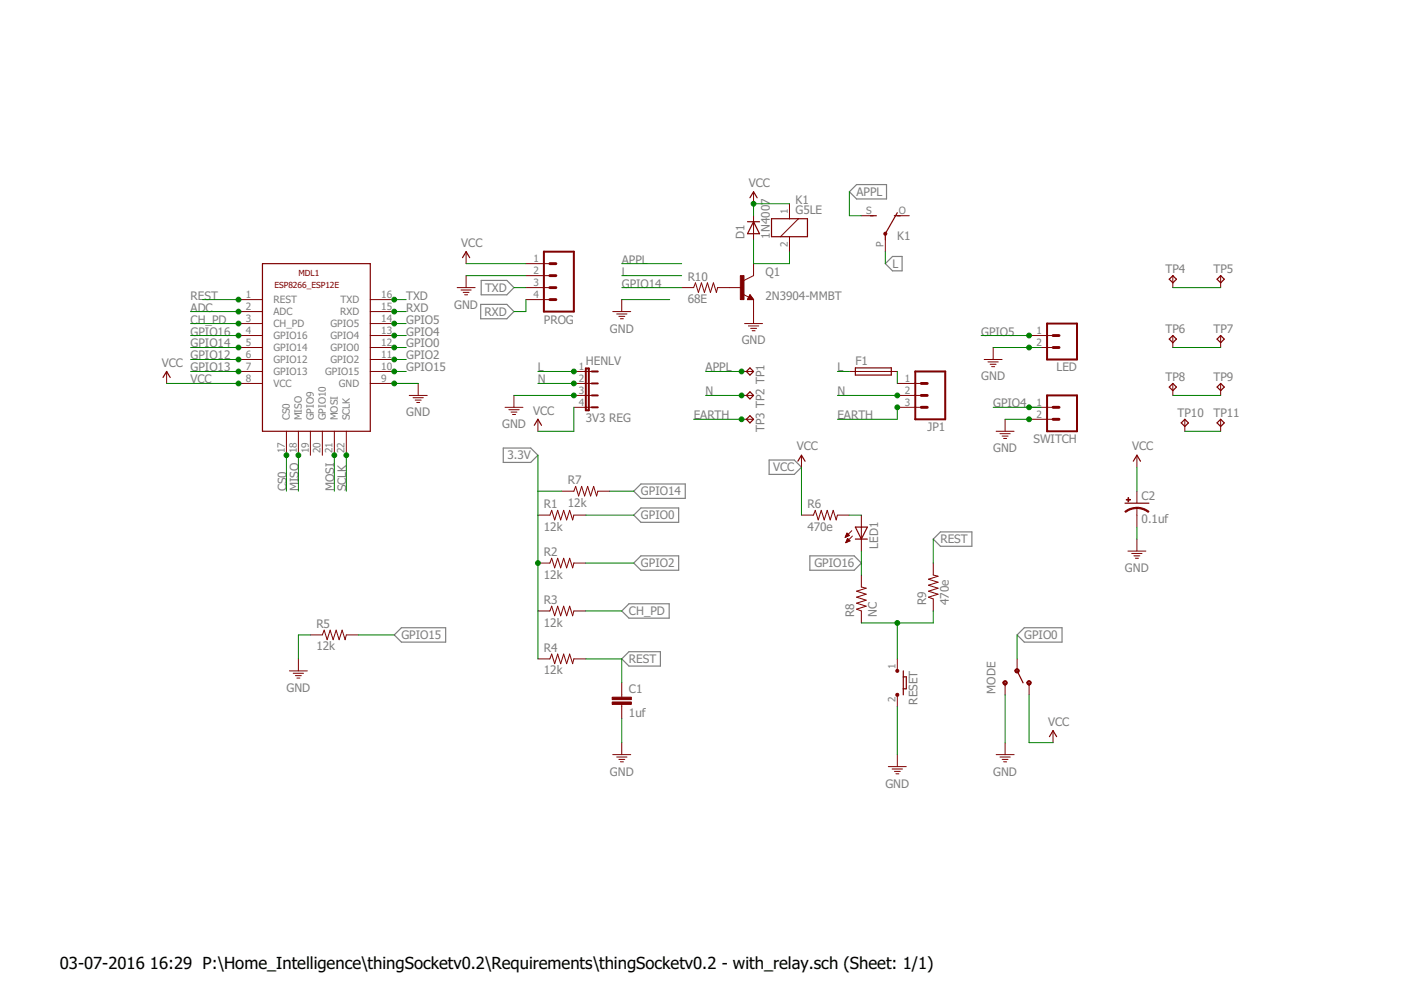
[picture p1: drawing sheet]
<svg xmlns="http://www.w3.org/2000/svg" width="297mm" height="210mm" viewBox="0 0 297 210" stroke-linecap="round" stroke-linejoin="round" font-family="sans-serif">
<g fill="none" stroke="#808080" stroke-width=".25">
<path d="M102 59.5h5.5l1.5 1.5-1.5 1.5h-5.5zM180.1 40.7l1.5-1.6h6.4v3.1h-6.4zM187.7 55.9l1.5-1.5h2.1v3h-2.1zM101.9 64.5h5.6l1.5 1.6-1.5 1.5h-5.6zM106.7 95h5.8l1.5 1.5-1.5 1.5h-5.8zM163.1 97.5h5.3l1.5 1.6-1.5 1.5h-5.3zM134.4 109.2l1.5-1.5h8v3h-8zM134.4 119.4l1.5-1.5h8v3h-8zM134.4 104.1l1.5-1.5h9.4v3.1h-9.4zM171.7 117.9h9.4l1.5 1.5-1.5 1.5h-9.4zM197.9 114.3l1.5-1.5h6.7v3h-6.7zM85.1 133.1h9.4v3h-9.4l-1.5-1.5z"/>
<path d="M131.8 139.7l1.5-1.5h6.7v3h-6.7zM131.8 129.5l1.5-1.5h8.6v3.1h-8.6zM215.6 134.6l1.6-1.5h8v3h-8z"/>
</g>
<g fill="none" stroke="#800000" stroke-width=".21">
<path d="M98.8 53.4v2.5M98.8 58.4v2.6M111.5 55.9h5.1M111.5 58.4h5.1M159.8 55.9v2.5l-2.1 1.1M159.8 40.7v2.5M159.8 45.7v5.1M167.4 43.2v3.2M167.4 50.2v3.2M169.3 46.4l-3.8 3.8M182.6 45.7h2.6M187.7 50.8v2.6"/>
<path d="M190.2 45.7h2.6M248.7 58.4v2.6M258.8 58.4v2.6M35.3 78.8v2.5M50.6 78.8h5M50.6 76.2h5M50.6 73.7h5M50.6 71.1h5M50.6 68.6h5M50.6 66.1h5M50.6 63.5h5M78.5 78.8h5.1"/>
<path d="M78.5 76.2h5.1M78.5 73.7h5.1M78.5 71.1h5.1M78.5 68.6h5.1M78.5 66.1h5.1M78.5 63.5h5.1M96.9 61h3.8M97.7 61.5h2.2M98.2 62h1.2M98.5 62.5h.6M111.5 63.5h5.1M111.5 61h5.1"/>
<path d="M121.7 78.8h3.8M129.9 66.1h3.8M130.7 66.6h2.2M131.2 67.1h1.3M131.5 67.6h.7M131.8 63.5v2.6M144.5 61h2.6l.3-1 .7 2 .6-2 .7 2 .6-2 .6 2 .7-2 .6 2 .2-1h5.1M157.2 78.8h2.6M157.5 62.4l1.3 .6M157.9 68.6h3.8M158.7 69.1h2.2M159.2 69.6h1.2"/>
<path d="M159.5 70.1h.6M159.8 63.5v5.1M180.1 78.8h10.1M208.7 76.2h3.8M209.5 76.7h2.1M209.9 77.2h1.3M210.2 77.7h.7M210.6 73.7v2.5M218.2 73.7h5.1M218.2 71.1h5.1M248.7 71.1v2.6M258.8 71.1v2.6"/>
<path d="M50.6 81.3h5M60.7 91.4v5.1M63.3 91.4v5.1M65.8 91.4v5.1M68.3 91.4v5.1M70.9 91.4v5.1M73.4 91.4v5.1M78.5 81.3h5.1M86.8 83.8h3.8M87.6 84.3h2.1M88 84.8h1.3M88.3 85.3h.7"/>
<path d="M88.7 81.3v2.5M107.1 86.4h3.8M107.9 86.9h2.2M108.4 87.4h1.2M108.7 87.9h.6M109 83.8v2.6M114 88.9v2.5M121.7 81.3h3.8M121.7 83.8h3.8M121.7 86.4h3.8M157.2 83.8h2.6M157.2 88.9h2.6"/>
<path d="M169.9 96.5v2.6M190.2 81.3h5.1M190.2 83.8h5.1M190.2 86.4h5.1M211.2 91.4h3.8M212 91.9h2.2M212.5 92.5h1.2M212.8 93h.6M213.1 88.9v2.5M218.2 86.4h5.1M218.2 88.9h5.1M241 96.5v2.6"/>
<path d="M248.7 81.3v2.5M251.2 88.9v2.5M258.8 81.3v2.5M258.8 88.9v2.5M114 109.2h2.6l.4-1 .6 2 .6-2 .7 2 .6-2 .6 2 .7-2 .6 2 .3-1h2.5M114 119.4h2.6l.4-1 .6 2 .6-2 .7 2 .6-2 .6 2 .7-2 .6 2 .3-1h2.5M119.1 104.1h2.6l.3-1 .7 2.1 .6-2.1 .7 2.1 .6-2.1 .6 2.1 .7-2.1 .6 2.1 .2-1.1h2.6M169.9 109.2h2.6l.3-1 .7 2 .6-2 .7 2 .6-2 .6 2 .7-2 .6 2 .2-1h2.6M179.2 113.8h.2M179.3 113.7h.4M179.3 113.6h.7M179.3 115h.1"/>
<path d="M179.4 113.5h.6M179.4 114.9h.3M179.5 113.3h.4M179.5 114.8h.5M179.5 113.2h.3M179.5 114.7h.7M179.5 114.6h.6M179.6 113.1h.1M179.6 113l.5 .5-.9 .4zM179.6 114.4h.4M179.6 114.3h.2M179.7 114.2l-.4 .9"/>
<path d="M179.7 114.2l.5 .5-.9 .4M179.7 114.2h.1M180.6 112.5l-1.4 1.4M180.7 113.7l-1.4 1.4M182.6 109.2v7.6M197.9 119.4v2.5l1 .3-2.1 .6 2.1 .6-2.1 .7 2.1 .6-2.1 .6 2.1 .7-2.1 .6 1.1 .4v2.5M239.1 116.8h3.9M239.9 117.3h2.2M240.4 117.9h1.3M240.7 118.4h.7M241 104.1v2.6M241 107.7v4.1"/>
<path d="M241 114.3v2.5M63.3 139.7v2.5M65.8 134.6h2.5l.4-1 .7 2 .6-2 .6 2 .7-2 .6 2 .6-2 .7 2 .2-1h2.6M114 129.5h2.6l.4-1 .6 2.1 .6-2.1 .7 2.1 .6-2.1 .6 2.1 .7-2.1 .6 2.1 .3-1.1h2.5M114 139.7h2.6l.4-1 .6 2 .6-2 .7 2 .6-2 .6 2 .7-2 .6 2 .3-1h2.5M182.6 121.9v2.6l1 .2-2 .6 2 .7-2 .6 2 .7-2 .6 2 .6-2 .7 1 .3v2.6M190.2 139.7v2.5M215.6 139.7v2.5M61.4 142.2h3.8M62.2 142.7h2.1M62.6 143.3h1.3M62.9 143.8h.7"/>
<path d="M129.9 160h3.8M131.8 144.8v3M131.8 149.4v3M131.8 157.5v2.5M190.2 147.3v2.5M190.2 160v2.5M211.2 160h3.8M213.1 144.8v2.5M213.1 157.5v2.5M218.2 144.8v2.5M223.3 154.9v2.6M130.7 160.5h2.2"/>
<path d="M131.2 161h1.3M131.5 161.5h.7M188.3 162.5h3.9M189.1 163h2.2M189.6 163.6h1.3M189.9 164.1h.7M212 160.5h2.2M212.5 161h1.2M212.8 161.5h.6"/>
</g>
<g fill="none" stroke="#800000" stroke-width=".25">
<path d="M55.6 55.9h22.9v35.5h-22.9zM98.1 54.6l.7-1.2 .8 1.2M158.5 47h2.5M159 41.9l.8-1.2 .7 1.2M159.8 47l1.2 2.6h-2.5zM163.6 46.4h7.6v3.8h-7.6zM184.5 45.7h1.3M189.6 45.7h1.3M190.2 45.1l-2.5 4.5v1.2M247.9 59.2l.8-.8 .7 .8-.7 .8zM258 59.2l.8-.8 .8 .8-.8 .8zM158.6 63.3h1"/>
<path d="M158.7 63.1h.7M158.8 62.8h.5M158.9 62.6h.2M159 78l.8 .8-.8 .7-.8-.7zM159 62.5l.8 1h-1.3zM181.4 78h7.6v1.5h-7.6zM247.9 71.9l.8-.8 .7 .8-.7 .8zM258.8 71.1l.8 .8-.8 .8-.8-.8zM34.6 80l.7-1.2 .8 1.2M113.3 90.2l.7-1.3 .8 1.3M159 83.1l.8 .7-.8 .8-.8-.8zM159 88.1l.8 .8-.8 .8-.8-.8z"/>
<path d="M169.2 97.8l.7-1.3 .8 1.3M240.3 97.8l.7-1.3 .8 1.3M247.9 82.1l.8-.8 .7 .8-.7 .7zM250.4 89.7l.8-.8 .8 .8-.8 .7zM258 89.7l.8-.8 .8 .8-.8 .7zM258.8 81.3l.8 .8-.8 .7-.8-.7zM181.4 111.8h2.5l-1.3 2.5zM181.4 114.3h2.5M238.5 106.7h5.1M191.5 143.5h.7v2.5h-.7M191.5 142.2v5.1M215.6 142.2l1.3 2.6"/>
<path d="M222.5 156.2l.8-1.3 .7 1.3"/>
</g>
<path d="M115.3 53.4h6.4v12.7h-6.4zM124.2 78.1h.6v8.9h-.6zM125.5 78.8h1.2M194.1 78.8h6.3v10.1h-6.3zM222 68.6h6.3v7.6h-6.3zM125.5 83.8h1.2M125.5 81.3h1.2M125.5 86.4h1.2M222 83.8h6.3v7.6h-6.3z" fill="none" stroke="#800000" stroke-width=".42"/>
<g fill="#800000" stroke="#800000" stroke-width=".21">
<path d="M129.8 148.8h4.1v.6h-4.1z"/>
<path d="M129.8 147.8h4.1v.5h-4.1z"/>
<path d="M238.8 105.9h.9v.1h-.9z"/>
<path d="M239.2 105.5h.1v.9h-.1z"/>
<path d="M157 58.4h.7v5.1h-.7z"/>
</g>
<g fill="#800000" stroke="#800000" stroke-width=".21">
<path d="M241 107.5l1.4 .3 1.2 .6-.2 .2-1.3-.7-1.1-.1z" fill-rule="evenodd"/>
<path d="M238.5 108.4l1.2-.6 1.3-.2v.2l-1 .1-1.3 .7z" fill-rule="evenodd"/>
<path d="M217.9 144.4a.46 .46 0 0 1 .7 .2 .46 .46 0 0 1-.3 .6 .46 .46 0 0 1-.6-.4h.2a.26 .26 0 0 1 .4-.3 .26 .26 0 0 1 .1 .5 .26 .26 0 0 1-.4-.1l-.3-.1z" fill-rule="evenodd"/>
<path d="M212.8 144.4a.46 .46 0 0 1 .7 .2 .46 .46 0 0 1-.3 .6 .46 .46 0 0 1-.6-.4h.3a.26 .26 0 0 1 .3-.3 .26 .26 0 0 1 .1 .5 .26 .26 0 0 1-.4-.1l-.3-.1z" fill-rule="evenodd"/>
<path d="M215.3 141.9a.46 .46 0 0 1 .7 .1 .46 .46 0 0 1-.3 .7 .46 .46 0 0 1-.5-.5h.2a.26 .26 0 0 1 .4-.2 .26 .26 0 0 1 0 .4 .26 .26 0 0 1-.4-.1l-.2-.1z" fill-rule="evenodd"/>
<circle cx="190.2" cy="142.2" r=".33"/>
<circle cx="190.2" cy="147.3" r=".33"/>
<circle cx="187.7" cy="49.5" r=".33"/>
</g>
<path d="M116.6 58.4h1.3M116.6 55.9h1.3M116.6 61h1.3M116.6 63.5h1.3M223.3 73.7h1.2M223.3 71.1h1.2M195.3 86.4h1.3M195.3 83.8h1.3M195.3 81.3h1.3M223.3 86.4h1.2M223.3 88.9h1.2" fill="none" stroke="#800000" stroke-width=".61"/>
<g fill="none" stroke="#008000" stroke-width=".21">
<path d="M98.8 58.4h12.7M98.8 55.9h12.7M131.8 58.4h12.7M131.8 55.9h12.7M159.8 50.8v5.1h7.6v-2.5M167.4 43.2h-7.6v2.5M180.1 40.7v5h2.5M187.7 53.4v2.5M40.4 73.7h10.2M40.4 76.2h10.2M40.4 78.8h10.2M40.4 66.1h10.2"/>
<path d="M40.4 71.1h10.2M40.4 68.6h10.2M42.9 63.5h7.7M83.6 73.7h2.5M83.6 76.2h2.5M83.6 78.8h2.5M83.6 63.5h2.5M83.6 66.1h2.5M83.6 71.1h2.5M83.6 68.6h2.5M109 61h2.5M111.5 63.5v2.6h-2.5"/>
<path d="M114 78.8h7.7M131.8 63.5h10.2M131.8 61h12.7M149.6 78.8h7.6M177.5 78.8h2.6M190.2 78.8v2.5M208 71.1h10.2M210.6 73.7h10.1M248.7 73.7h10.1M248.7 61h10.1M35.3 81.3h15.3M60.7 96.5v7.6"/>
<path d="M63.3 96.5v7.6M70.9 96.5v7.6M73.4 96.5v7.6M83.6 81.3h5.1M109 83.8h12.7M114 81.3h7.7M114 96.5v43.2M121.7 86.4v5h-7.7M147.1 88.9h10.1M149.6 83.8h7.6M169.9 99.1v10.1M177.5 83.8h12.7"/>
<path d="M190.2 86.4v2.5h-12.7M210.6 86.4h10.1M213.1 88.9h5.1M241 99.1v5M248.7 83.8h10.1M251.2 91.4h7.6M114 104.1h5.1M124.2 109.2h10.2M124.2 119.4h10.2M129.3 104.1h5.1M180.1 109.2h2.5M182.6 116.8v5.1"/>
<path d="M197.9 114.3v5.1M241 111.8v2.5M65.8 134.6h-2.5v5.1M76 134.6h7.6M124.2 139.7h7.6v5.1M124.2 129.5h7.6M190.2 132.1v7.6M197.9 129.5v2.6h-15.3M215.6 134.6v5.1M131.8 152.4v5.1M190.2 149.8v10.2M213.1 147.3v10.2"/>
<path d="M218.2 147.3v10.2h5.1"/>
</g>
<g fill="#008000" stroke="#008000" stroke-width=".21">
<circle cx="121.7" cy="81.3" r=".51"/>
<circle cx="190.2" cy="83.8" r=".51"/>
<circle cx="157.2" cy="83.8" r=".51"/>
<circle cx="114" cy="119.4" r=".51"/>
<circle cx="83.6" cy="73.7" r=".51"/>
<circle cx="83.6" cy="76.2" r=".51"/>
<circle cx="83.6" cy="78.8" r=".51"/>
<circle cx="83.6" cy="81.3" r=".51"/>
<circle cx="121.7" cy="83.8" r=".51"/>
<circle cx="218.2" cy="73.7" r=".51"/>
<circle cx="218.2" cy="88.9" r=".51"/>
<circle cx="50.6" cy="63.5" r=".51"/>
<circle cx="50.6" cy="66.1" r=".51"/>
<circle cx="50.6" cy="71.1" r=".51"/>
<circle cx="50.6" cy="73.7" r=".51"/>
<circle cx="50.6" cy="78.8" r=".51"/>
<circle cx="50.6" cy="76.2" r=".51"/>
<circle cx="60.7" cy="96.5" r=".51"/>
<circle cx="63.3" cy="96.5" r=".51"/>
<circle cx="70.9" cy="96.5" r=".51"/>
<circle cx="73.4" cy="96.5" r=".51"/>
<circle cx="83.6" cy="68.6" r=".51"/>
<circle cx="218.2" cy="71.1" r=".51"/>
<circle cx="83.6" cy="71.1" r=".51"/>
<circle cx="218.2" cy="86.4" r=".51"/>
<circle cx="50.6" cy="68.6" r=".51"/>
<circle cx="83.6" cy="63.5" r=".51"/>
<circle cx="83.6" cy="66.1" r=".51"/>
<circle cx="190.2" cy="132.1" r=".51"/>
<circle cx="121.7" cy="78.8" r=".51"/>
<circle cx="157.2" cy="78.8" r=".51"/>
<circle cx="157.2" cy="88.9" r=".51"/>
<circle cx="190.2" cy="86.4" r=".51"/>
<circle cx="50.6" cy="81.3" r=".51"/>
<circle cx="159.8" cy="43.2" r=".51"/>
</g>
<g font-size="3.5">
<text x="12.7" y="205.4">03-07-2016</text>
<text x="31.8" y="205.4">16:29 P:\Home_Intelligence\thingSocketv0.2\Requirements\thingSocketv0.2 - with_relay.sch (Sheet: 1/1)</text>
</g>
<g font-size="2.5" fill="#808080">
<text x="158.8" y="39.6">VCC</text>
<text x="181.6" y="41.6">APPL</text>
<text x="168.7" y="45.4">G5LE</text>
<text x="168.7" y="43.2">K1</text>
<text x="97.8" y="52.3">VCC</text>
<text x="157.9" y="50.6" transform="rotate(-90 157.9 50.6)">D1</text>
<text x="163.2" y="50.6" transform="rotate(-90 163.2 50.6)">1N4007</text>
<text x="190.2" y="50.8">K1</text>
<text x="131.8" y="58.4">L</text>
<text x="131.8" y="55.9">APPL</text>
<text x="145.8" y="59.5">R10</text>
<text x="162.3" y="58.4">Q1</text>
<text x="189.2" y="56.8">L</text>
<text x="247.1" y="57.9">TP4</text>
<text x="257.3" y="57.9">TP5</text>
<text x="40.4" y="63.5">REST</text>
<text x="86.1" y="63.5">TXD</text>
<text x="96.3" y="65.4">GND</text>
<text x="102.8" y="61.9">TXD</text>
<text x="131.8" y="61">GPIO14</text>
<text x="145.8" y="64.3">68E</text>
<text x="162.3" y="63.5">2N3904-MMBT</text>
<text x="40.4" y="66.1">ADC</text>
<text x="40.4" y="71.1">GPIO16</text>
<text x="40.4" y="68.6">CH_PD</text>
<text x="86.1" y="68.6">GPIO5</text>
<text x="86.1" y="71.1">GPIO4</text>
<text x="86.1" y="66.1">RXD</text>
<text x="102.8" y="66.9">RXD</text>
<text x="115.3" y="68.6">PROG</text>
<text x="129.3" y="70.5">GND</text>
<text x="208" y="71.1">GPIO5</text>
<text x="247.1" y="70.6">TP6</text>
<text x="257.3" y="70.6">TP7</text>
<text x="34.3" y="77.7">VCC</text>
<text x="40.4" y="73.7">GPIO14</text>
<text x="40.4" y="76.2">GPIO12</text>
<text x="86.1" y="73.7">GPIO0</text>
<text x="86.1" y="76.2">GPIO2</text>
<text x="124.2" y="77.5">HENLV</text>
<text x="157.3" y="73">GND</text>
<text x="181.4" y="77.4">F1</text>
<text x="40.4" y="78.8">GPIO13</text>
<text x="40.4" y="81.3">VCC</text>
<text x="86.1" y="78.8">GPIO15</text>
<text x="114.1" y="81.3">N</text>
<text x="114.1" y="78.8">L</text>
<text x="149.6" y="83.8">N</text>
<text x="149.6" y="78.8">APPL</text>
<text x="177.5" y="83.8">N</text>
<text x="177.5" y="78.8">L</text>
<text x="208" y="80.7">GND</text>
<text x="224" y="78.8">LED</text>
<text x="247.1" y="80.8">TP8</text>
<text x="257.3" y="80.8">TP9</text>
<text x="86.1" y="88.3">GND</text>
<text x="113" y="87.9">VCC</text>
<text x="124.2" y="89.5">3V3 REG</text>
<text x="147.1" y="88.9">EARTH</text>
<text x="177.5" y="88.9">EARTH</text>
<text x="210.6" y="86.4">GPIO4</text>
<text x="249.7" y="88.4">TP10</text>
<text x="257.3" y="88.4">TP11</text>
<text x="106.5" y="90.8">GND</text>
<text x="162.1" y="91.6" transform="rotate(-90 162.1 91.6)">TP3 TP2 TP1</text>
<text x="168.9" y="95.5">VCC</text>
<text x="196.6" y="91.4">JP1</text>
<text x="210.6" y="95.9">GND</text>
<text x="219.1" y="94">SWITCH</text>
<text x="240" y="95.5">VCC</text>
<text x="107.6" y="97.4">3.3V</text>
<text x="163.9" y="100">VCC</text>
<text x="60.7" y="104.1" transform="rotate(-90 60.7 104.1)">CS0</text>
<text x="63.3" y="104.1" transform="rotate(-90 63.3 104.1)">MISO</text>
<text x="70.9" y="104.1" transform="rotate(-90 70.9 104.1)">MOSI</text>
<text x="73.4" y="104.1" transform="rotate(-90 73.4 104.1)">SCLK</text>
<text x="115.3" y="107.7">R1</text>
<text x="120.4" y="107.4">12k</text>
<text x="120.4" y="102.6">R7</text>
<text x="135.9" y="105">GPIO14</text>
<text x="171.2" y="107.7">R6</text>
<text x="242.1" y="106">C2</text>
<text x="115.3" y="112.5">12k</text>
<text x="135.9" y="110.1">GPIO0</text>
<text x="171.2" y="112.5">470e</text>
<text x="242.1" y="110.9">0.1uf</text>
<text x="115.3" y="117.9">R2</text>
<text x="186.2" y="116.3" transform="rotate(-90 186.2 116.3)">LED1</text>
<text x="199.4" y="115.2">REST</text>
<text x="115.3" y="122.7">12k</text>
<text x="135.9" y="120.3">GPIO2</text>
<text x="172.7" y="120.3">GPIO16</text>
<text x="238.5" y="121.3">GND</text>
<text x="115.3" y="128">R3</text>
<text x="133.4" y="130.4">CH_PD</text>
<text x="181.1" y="130.8" transform="rotate(-90 181.1 130.8)">R8</text>
<text x="185.9" y="130.8" transform="rotate(-90 185.9 130.8)">NC</text>
<text x="196.4" y="128.3" transform="rotate(-90 196.4 128.3)">R9</text>
<text x="201.2" y="128.3" transform="rotate(-90 201.2 128.3)">470e</text>
<text x="67.1" y="137.9">12k</text>
<text x="67.1" y="133.1">R5</text>
<text x="85.1" y="135.5">GPIO15</text>
<text x="115.3" y="132.8">12k</text>
<text x="217.2" y="135.5">GPIO0</text>
<text x="115.3" y="143">12k</text>
<text x="115.3" y="138.2">R4</text>
<text x="133.4" y="140.6">REST</text>
<text x="60.7" y="146.7">GND</text>
<text x="133.4" y="146.9">C1</text>
<text x="194.6" y="149.4" transform="rotate(-90 194.6 149.4)">RESET</text>
<text x="211.1" y="147.1" transform="rotate(-90 211.1 147.1)">MODE</text>
<text x="133.4" y="152">1uf</text>
<text x="222.2" y="153.9">VCC</text>
<text x="129.3" y="164.4">GND</text>
<text x="187.7" y="167">GND</text>
<text x="210.6" y="164.4">GND</text>
</g>
<g font-size="2.1" fill="#808080">
<text x="167" y="45.4" transform="rotate(-90 167 45.4)">1</text>
<text x="183.6" y="45.4">S</text>
<text x="190.6" y="45.4">O</text>
<text x="167" y="52.3" transform="rotate(-90 167 52.3)">2</text>
<text x="187.3" y="52.4" transform="rotate(-90 187.3 52.4)">P</text>
<text x="113.1" y="55.5">1</text>
<text x="113.1" y="58.1">2</text>
<text x="52.1" y="63.2">1</text>
<text x="52.1" y="65.7">2</text>
<text x="58" y="64.3">REST</text>
<text x="72.2" y="64.3">TXD</text>
<text x="80.8" y="65.7">15</text>
<text x="80.8" y="63.2">16</text>
<text x="113.1" y="60.6">3</text>
<text x="113.1" y="63.2">4</text>
<text x="52.1" y="68.2">3</text>
<text x="52.1" y="70.8">4</text>
<text x="58" y="66.8">ADC</text>
<text x="58" y="69.4">CH_PD</text>
<text x="58" y="71.9">GPIO16</text>
<text x="70.1" y="71.9">GPIO4</text>
<text x="70.1" y="69.4">GPIO5</text>
<text x="72.1" y="66.8">RXD</text>
<text x="80.8" y="70.8">13</text>
<text x="80.8" y="68.2">14</text>
<text x="219.8" y="70.8">1</text>
<text x="52.1" y="73.3">5</text>
<text x="52.1" y="75.9">6</text>
<text x="58" y="74.4">GPIO14</text>
<text x="58" y="77">GPIO12</text>
<text x="70.1" y="77">GPIO2</text>
<text x="70.1" y="74.4">GPIO0</text>
<text x="80.8" y="75.9">11</text>
<text x="80.8" y="73.3">12</text>
<text x="219.8" y="73.3">2</text>
<text x="52.1" y="78.4">7</text>
<text x="52.1" y="80.9">8</text>
<text x="58" y="79.5">GPIO13</text>
<text x="58" y="82.1">VCC</text>
<text x="68.9" y="79.5">GPIO15</text>
<text x="71.9" y="82.1">GND</text>
<text x="80.8" y="80.9">9</text>
<text x="80.8" y="78.4">10</text>
<text x="122.7" y="78.4">1</text>
<text x="122.7" y="80.9">2</text>
<text x="122.7" y="83.5">3</text>
<text x="191.8" y="80.9">1</text>
<text x="191.8" y="83.5">2</text>
<text x="61.5" y="89.1" transform="rotate(-90 61.5 89.1)">CS0</text>
<text x="64" y="89.1" transform="rotate(-90 64 89.1)">MISO</text>
<text x="66.6" y="89.1" transform="rotate(-90 66.6 89.1)">GPIO9</text>
<text x="69.1" y="89.1" transform="rotate(-90 69.1 89.1)">GPIO10</text>
<text x="71.6" y="89.1" transform="rotate(-90 71.6 89.1)">MOSI</text>
<text x="74.2" y="89.1" transform="rotate(-90 74.2 89.1)">SCLK</text>
<text x="122.7" y="86">4</text>
<text x="191.8" y="86">3</text>
<text x="219.8" y="86">1</text>
<text x="219.8" y="88.6">2</text>
<text x="60.4" y="96.1" transform="rotate(-90 60.4 96.1)">17</text>
<text x="62.9" y="96.1" transform="rotate(-90 62.9 96.1)">18</text>
<text x="65.4" y="96.1" transform="rotate(-90 65.4 96.1)">19</text>
<text x="68" y="96.1" transform="rotate(-90 68 96.1)">20</text>
<text x="70.5" y="96.1" transform="rotate(-90 70.5 96.1)">21</text>
<text x="73.1" y="96.1" transform="rotate(-90 73.1 96.1)">22</text>
<text x="189.9" y="141.9" transform="rotate(-90 189.9 141.9)">1</text>
<text x="189.9" y="148.8" transform="rotate(-90 189.9 148.8)">2</text>
</g>
<g font-size="1.8" fill="#800000">
<text x="63.3" y="58.4">MDL1</text>
<text x="58.2" y="61">ESP8266_ESP12E</text>
</g>
</svg>
